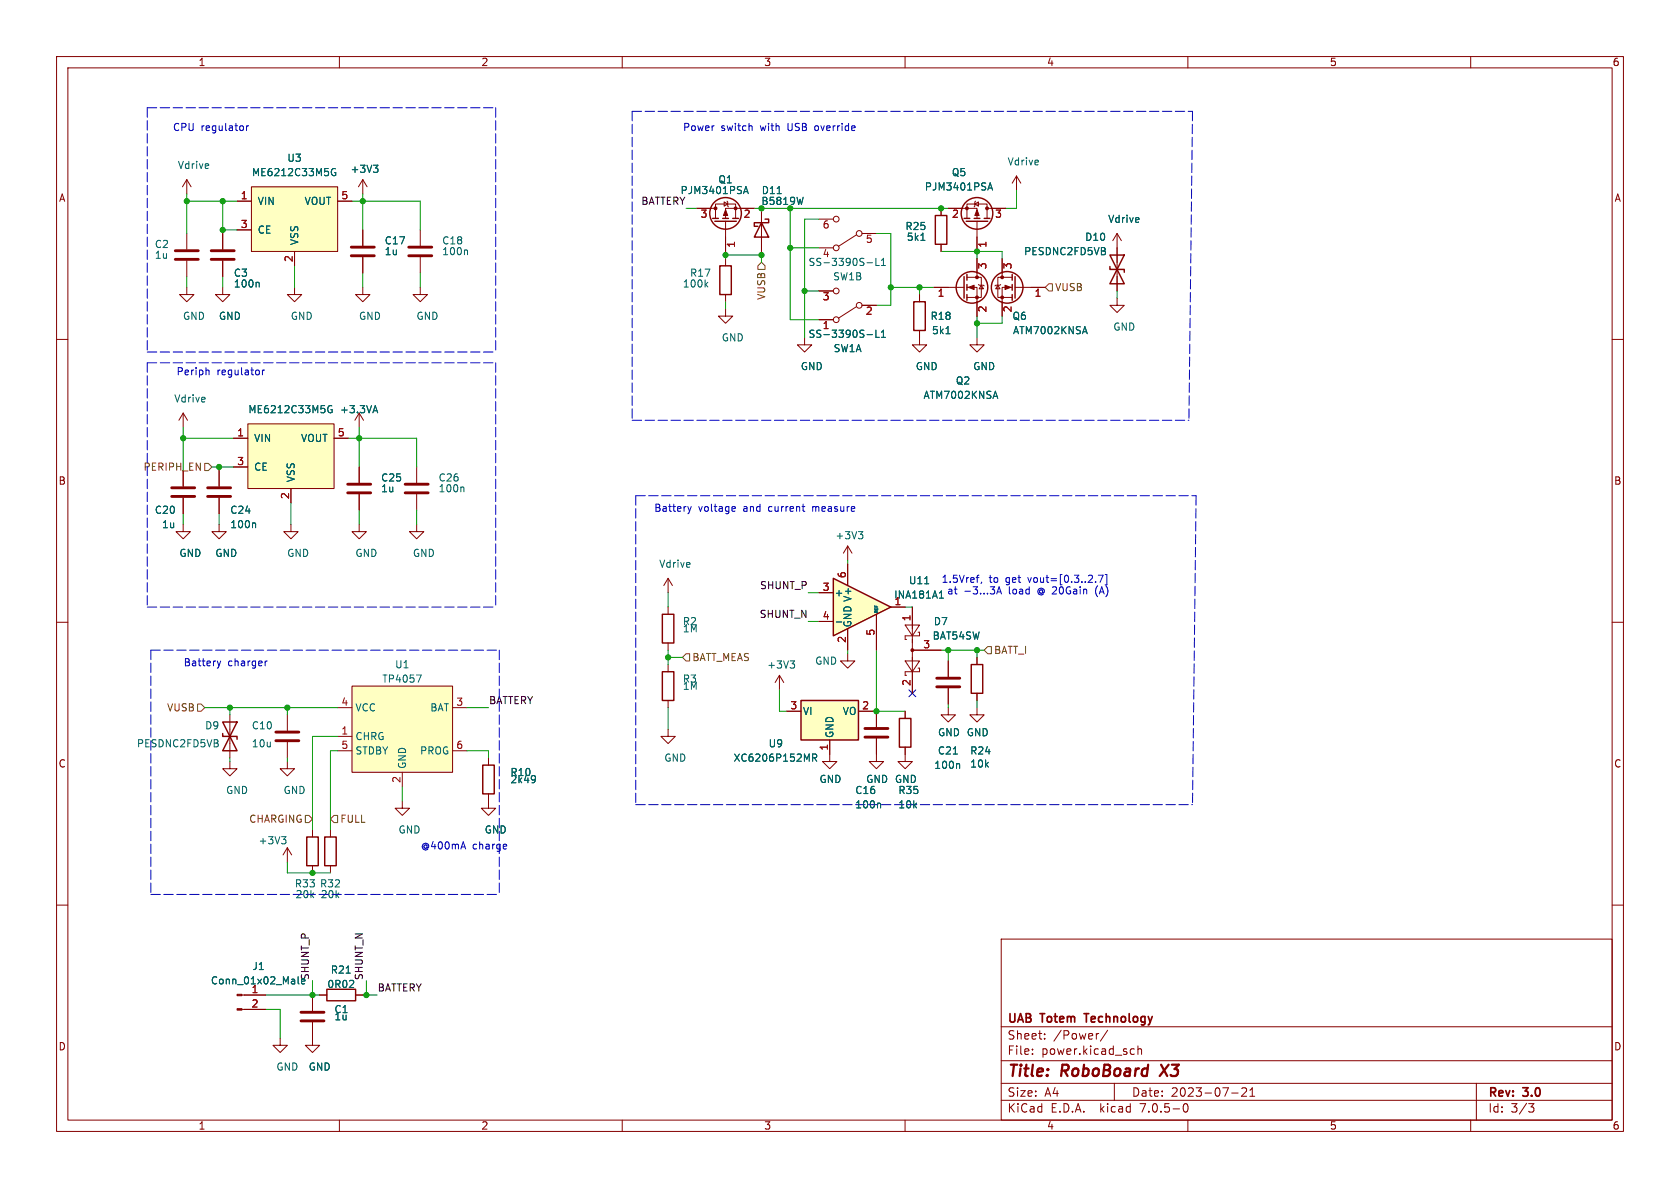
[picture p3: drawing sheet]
<svg xmlns="http://www.w3.org/2000/svg" width="297mm" height="210mm" viewBox="0 0 297 210" stroke-linecap="round" stroke-linejoin="round" font-family="sans-serif">
<g fill="none" stroke="#840000" stroke-width=".18">
<path d="M10 10h277v190h-277zM12 12h273v186h-273zM60 10v2M110 10v2M160 10v2M210 10v2M260 10v2M33 31.8v2.5M33 31.8l-.7 1.2M33 31.8l.8 1.2M41.9 35.6h2.5M44.4 33h15.3v11.5h-15.3z"/>
<path d="M59.7 35.6h2.5M64.1 31.8v2.5M64.1 31.8l-.7 1.2M64.1 31.8l.8 1.2M123.2 36.8h3.3M126.5 38.6v-2.5h3.5v2.5M128 35.7l.7 .4-.7 .3zM128.3 39.1v5.4M128.5 35.6l.2 .1v.7l.1 .2M133.3 36.8h-5v1.8M134.6 36.8v7.7M144.8 38.7h2.5"/>
<path d="M166.4 36.8v1.3M167.6 36.8h5.1v1.8M170.9 38.6v-2.5h3.6v2.5M172.3 36.1l.7-.4v.7zM172.5 35.6l-.2 .1v.7l-.1 .2M172.7 39.1v5.4M174.5 36.8h3.3M179.7 31.1l-.8 1.3M179.7 31.1v2.6M179.7 31.1l.8 1.3M10 60h2M33 50.8v1.3h1.3l-1.3 1.2-1.3-1.2h1.3"/>
<path d="M33 41.3v2.8M33 46.1v2.8M39.4 50.8v1.3h1.2l-1.2 1.2-1.3-1.2h1.3M39.4 41.3v2.8M39.4 46.1v2.8M41.9 40.6h2.5M52.1 50.8v1.3h1.2l-1.2 1.2-1.3-1.2h1.3M52.1 44.5v2.5M64.1 50.8v1.3h1.3l-1.3 1.2-1.2-1.2h1.2M64.1 40.6v2.8M64.1 45.5v2.8M74.3 50.8v1.3h1.3l-1.3 1.2-1.3-1.2h1.3"/>
<path d="M74.3 40.6v2.8M74.3 45.5v2.8M128.3 54.6v1.3h1.2l-1.2 1.3-1.3-1.3h1.3M128.3 45.7v1.3M128.3 52.1v1.2M142.2 59.7v1.3h1.3l-1.3 1.2-1.2-1.2h1.2M144.8 56.5h2.5M144.8 51.4h2.5M144.8 43.8h2.5M151.4 54.2l-3.2 2.1M151.4 41.5l-3.2 2.1M152.4 54h2.5"/>
<path d="M152.4 41.3h2.5M162.6 58.4v2.6h1.2l-1.2 1.2-1.3-1.2h1.3M162.6 52.1v1.2M165.1 50.8h5.3M166.4 43.2v1.3M170.9 50.8h1.8v5.1M170.9 49h2.6v3.6h-2.6M172.7 59.7v1.3h1.3l-1.3 1.2-1.3-1.2h1.3M172.7 45.7v3.3M173 50.3l.1 .1h.8l.1 .1M173.5 50.4l.4 .7h-.8zM176.4 50.4l.4 .7h-.8z"/>
<path d="M176.9 50.3l-.1 .1h-.8l-.1 .1M177.2 45.7v3.3M178.9 50.8h-1.7v5.1M178.9 49h-2.5v3.6h2.5M179.5 50.8h5.3M197.5 52.7v1.3h1.3l-1.3 1.2-1.3-1.2h1.3M197.5 41.3v10.1M197.5 41.3l-.8 1.2M197.5 41.3l.7 1.2M285 60h2M32.4 73v2.6M32.4 73l-.8 1.3"/>
<path d="M32.4 73l.7 1.3M41.3 77.5h2.5M43.8 74.9h15.3v11.5h-15.3zM59.1 77.5h2.5M63.5 73l-.8 1.3M63.5 73v2.6M63.5 73l.8 1.3M32.4 92.7v1.3h1.3l-1.3 1.3-1.3-1.3h1.3M32.4 83.2v2.8M32.4 88v2.8M38.7 92.7v1.3h1.3l-1.3 1.3-1.2-1.3h1.2M38.7 83.2v2.8"/>
<path d="M38.7 88v2.8M41.3 82.6h2.5M51.4 86.4v2.5M63.5 92.7v1.3h1.3l-1.3 1.3-1.3-1.3h1.3M63.5 82.6v2.7M63.5 87.4v2.8M73.7 92.7v1.3h1.2l-1.2 1.3-1.3-1.3h1.3M73.7 82.6v2.7M73.7 87.4v2.8M149.9 96.5l-.8 1.3M149.9 96.5v2.6M149.9 96.5l.7 1.3"/>
<path d="M10 110h2M118.1 102.2v2.6M118.1 107.3v1.3M118.1 113.7v1.2M118.1 117.5v1.2M118.1 102.2l-.8 1.3M118.1 102.2l.8 1.3M137.8 119.4l-.8 1.3M137.8 119.4v2.5M137.8 119.4l.8 1.3M149.9 115.6v1.2h1.2l-1.2 1.3-1.3-1.3h1.3M160 110.5h2.6l-1.3 1.9z"/>
<path d="M160 116.8h2.6l-1.3 1.9zM161.3 107.3v15.3M161.3 114.9h5.1M162.3 111.8h.3v.6h-2.6v.6h.3M162.3 118.1h.3v.6h-2.6v.7h.3M167.6 116.8v2.8M172.7 116.2v1.3M285 110h2M40.6 134.6v1.3h1.3l-1.3 1.3-1.2-1.3h1.2M40.6 126.4v7.6M50.8 134.6v1.3h1.3l-1.3 1.3-1.3-1.3h1.3M50.8 126.4v2.8"/>
<path d="M50.8 131.2v2.8M59.7 130.2h2.5M59.7 125.1h2.5M59.7 132.7h2.5M62.2 121.3h17.8v15.2h-17.8zM71.1 136.5v2.6M80 125.1h2.5M80 132.7h2.5M86.4 134v1.3M118.1 128.9v1.3h1.3l-1.3 1.2-1.3-1.2h1.3M118.1 123.8v1.3M139.1 125.7h2.5"/>
<path d="M146.7 130.8v2.6M151.8 125.7h2.5M154.9 133.4v1.2h1.3l-1.3 1.3-1.2-1.3h1.2M160 132.1v2.5h1.3l-1.3 1.3-1.3-1.3h1.3M160 125.7v1.3M167.6 125.1v1.3h1.3l-1.3 1.2-1.2-1.2h1.2M167.6 121.7v2.8M172.7 125.1v1.3h1.3l-1.3 1.2-1.3-1.2h1.3M172.7 122.6v1.2M10 160h2M50.8 149.9l-.8 1.2M50.8 149.9v2.5"/>
<path d="M50.8 149.9l.8 1.2M55.2 146.7v1.3M55.2 153v1.3M58.4 146.7v1.3M58.4 153v1.3M71.1 141.6v1.3h1.3l-1.3 1.2-1.3-1.2h1.3M86.4 140.3v2.6h1.2l-1.2 1.2-1.3-1.2h1.3M285 160h2M42.8 178.4h4.2M42.8 175.9h4.2M55.2 175.9v2.8M56.5 175.9h1.3"/>
<path d="M62.9 175.9h1.2M177 166h108v32h-108zM49.5 183.5v1.3h1.3l-1.3 1.3-1.2-1.3h1.2M55.2 180.7v4.1h1.3l-1.3 1.3-1.2-1.3h1.2M60 198v2M110 198v2M160 198v2M177 194.5h108M177 191.5h108M177 187.5h108M177 181.5h108M182.5 186.3v.1"/>
<path d="M182.5 185.5v.1M184.7 183.6v.1M184.7 182.8v.1M194.2 182.7l-.2 .1M195.8 182.1l-1.3 2M197 191.5v3M200.1 185.4l.4 .1M200.5 186.3l-.4 .1M201.2 185.5l.2-.1 .3 .1 .1 .9M201.2 184.9v1.5M209.3 195.2l.2-.1a.81 .81 0 0 1 .6 .6 .81 .81 0 0 1-.3 .8l-.1 .1a.81 .81 0 0 1-.4-1.4zM210 198v2"/>
<path d="M217.7 193.2h1.2M219.5 192.4l.6-.1 .2 .1 .1 .3-.9 1.1h.9M221 193.8h.8M221 192.7l.4-.4v1.5M260 198v2M261 191.5v6.5M270.2 195.1h1l-.5 .6 .4 .1 .1 .5-.3 .3h-.4"/>
<circle cx="147.8" cy="38.7" r=".51"/>
<circle cx="147.8" cy="56.5" r=".51"/>
<circle cx="147.8" cy="51.4" r=".51"/>
<circle cx="147.8" cy="43.8" r=".51"/>
<circle cx="151.9" cy="41.3" r=".51"/>
<circle cx="151.9" cy="54" r=".51"/>
</g>
<g fill="none" stroke="#006464" stroke-width=".18">
<path d="M58.6 30.5l.1 .4 .3 .2 .4-.2v-.4h-.3M59.3 29.9h-.5l-.2 .4M66 29.2h.8l-.4 .5M66.6 29.7l.2 .2v.3l-.2 .3M131.4 34.2l.5-1.2 .4 1.2M131.6 33.9h.6M142 34.9l-.3 1.2M174.6 33.6l.4-1.3 .5 1.3M174.7 33.2h.7M45.6 49.9l.2 .2v.6M82.5 44.2l.2 .2v.6M124.8 50.3l.3 .4"/>
<path d="M125.1 49.9l-.4 .5M153.3 59.2h.9M153.3 46.5h.9M154.8 58.4v1.2h.7M154.8 45.7v1.2h.7M155.8 59.6h.7M155.8 46l.4-.3v1.2M155.8 58.7l.4-.3v1.2M155.8 46.9h.7M162.8 42.5h.7M167.2 59h.8M191.8 57.7l.4 1.3"/>
<path d="M57.9 72.4l.2 .4 .3 .2 .3-.2v-.4h-.2M58.7 71.8h-.5l-.3 .4M66 72.6h.6M66.3 71.7l.5 1.3M176 69.2l.4 1.2M45 92.4l.2 .2v.7M81.8 86.1l.2 .2v.6M151.8 94h.7l-.4 .5M152.3 94.5l.2 .2v.3l-.2 .2M73.6 119.3h.9l-.6 1.3M139.7 116.8h.8l-.4 .5M140.2 117.3l.3 .3v.3l-.3 .2"/>
<path d="M94.5 137.2h.1a1.07 1.07 0 0 1-.1 1.1M94.7 137.6l-.2 .2M143.7 134l.6-.1 .1-.2-.1-.3-.6-.1v1.3M144 134l.4 .6M169.5 135l.1 .2v.6M49.8 147.9h.8l-.5 .5M50.3 148.4l.3 .2v.3l-.3 .3M52.7 172.7v1.1l.2 .1M53.4 173.9h.5"/>
</g>
<g fill="none" stroke="#840000" stroke-width=".51">
<path d="M31 45.8h4.1M31 44.3h4.1M37.3 45.8h4.1M37.3 44.3h4.1M62.1 45.2h4.1M62.1 43.7h4.1M72.3 45.2h4M72.3 43.7h4M30.4 87.8h4M30.4 86.2h4M36.7 87.8h4.1M36.7 86.2h4.1"/>
<path d="M61.5 87.1h4M61.5 85.6h4M71.6 87.1h4.1M71.6 85.6h4.1M165.6 119.9h4.1M48.8 130.9h4M48.8 129.4h4M165.6 121.4h4.1M53.2 178.9h4.1M53.2 180.5h4.1"/>
</g>
<g fill="#840000" stroke="#840000" stroke-width=".18">
<path d="M41.9 178.3h.9v.3h-.9z"/>
<path d="M41.9 175.8h.9v.2h-.9z"/>
<path d="M171.2 50.8l1-.4v.8z"/>
<path d="M172.7 37.1l.4 1h-.8z"/>
<path d="M177.7 50.4l1 .4-1 .4z"/>
<path d="M128.3 37.1l.4 1h-.8z"/>
<circle cx="161.3" cy="114.9" r=".25"/>
<circle cx="172.7" cy="52.6" r=".25"/>
<circle cx="172.7" cy="49" r=".25"/>
<circle cx="170.9" cy="36.8" r=".25"/>
<circle cx="174.5" cy="36.8" r=".25"/>
<circle cx="177.2" cy="52.6" r=".25"/>
<circle cx="177.2" cy="49" r=".25"/>
<circle cx="130" cy="36.8" r=".25"/>
<circle cx="126.5" cy="36.8" r=".25"/>
</g>
<g fill="#ffffc2" stroke="#ffffc2" stroke-width=".18">
<path d="M62.2 121.3h17.8v15.2h-17.8z"/>
<path d="M43.8 74.9h15.3v11.5h-15.3z"/>
<path d="M44.4 33h15.3v11.5h-15.3z"/>
<path d="M141.6 123.8h10.2v7h-10.2z"/>
</g>
<g fill="none" stroke="#840000" stroke-width=".25">
<path d="M126 38.6h1M126.4 39.1h3.8M127.8 38.6h1M129.5 38.6h1.1M134.6 39.4l1.3 2.5h-2.6zM135.3 38.7h.6v.7h-2.6v.6h.7M165.4 38.1h2v5.1h-2zM170.4 38.6h1M170.8 39.1h3.8M172.2 38.6h1M174 38.6h1M127.3 47h2v5.1h-2z"/>
<path d="M161.5 53.3h2.1v5.1h-2.1zM170.4 48.9v3.8M170.9 48.5v1M170.9 50.3v1M170.9 52.1v1M178.9 48.5v1M178.9 50.3v1M178.9 52.1v1M179.5 48.9v3.8M196.2 47.1v.5h2.6v.5M196.2 45.1l2.6 5.1h-2.6l2.6-5.1zM117.1 108.6h2v5.1h-2z"/>
<path d="M117.1 118.7h2v5.1h-2zM171.7 117.5h2v5.1h-2zM39.4 129.7v.5h2.5v.5M39.4 127.6l2.5 5.1h-2.5l2.5-5.1zM85.3 135.3h2.1v5h-2.1zM141.6 123.8h10.2v7h-10.2zM159 127h2v5.1h-2zM54.2 148h2.1v5h-2.1zM57.4 148h2v5h-2zM57.8 174.9h5.1v2h-5.1z"/>
<circle cx="128.3" cy="37.7" r="2.79"/>
<circle cx="172.7" cy="37.7" r="2.79"/>
<circle cx="171.8" cy="50.8" r="2.79"/>
<circle cx="178.1" cy="50.8" r="2.79"/>
</g>
<path d="M147.3 102.2l10.2 5.1-10.2 5.1z" fill="#ffffc2"/>
<path d="M147.3 102.2l10.2 5.1-10.2 5.1z" fill="none" stroke="#840000" stroke-width=".25"/>
<g fill="none" stroke="#840000" stroke-width=".18">
<path d="M41.9 35.6h2.5M59.7 35.6h2.5M123.2 36.8h2.5M130.8 36.8h2.5M134.6 36.8v2.6M166.4 36.8v1.3M167.6 36.8h2.6M175.3 36.8h2.5M39.4 41.3v2.8M39.4 46.1v2.8M41.9 40.6h2.5M52.1 44.5v2.5"/>
<path d="M64.1 40.6v2.8M64.1 45.5v2.8M128.3 41.9v2.6M134.6 41.9v2.6M144.8 56.5h2.5M144.8 51.4h2.5M152.4 54h2.5M162.6 52.1v1.2M162.6 58.4v1.3M165.1 50.8h2.5M166.4 43.2v1.3M172.7 41.9v2.6"/>
<path d="M172.7 45.7v2.6M172.7 53.3v2.6M177.2 45.7v2.6M177.2 53.3v2.6M182.2 50.8h2.6M197.5 43.8v2.6M197.5 48.9v2.5M41.3 77.5h2.5M59.1 77.5h2.5M32.4 83.2v2.8M32.4 88v2.8M38.7 83.2v2.8"/>
<path d="M38.7 88v2.8M41.3 82.6h2.5M51.4 92.7v1.3h1.3l-1.3 1.3-1.2-1.3h1.2M51.4 86.4v2.5M63.5 82.6v2.7M63.5 87.4v2.8M149.9 99.7v3.8M144.8 104.8h2.5M144.8 109.9h2.5M149.9 111.1v3.8M154.9 108.6v6.3M157.5 107.3h2.5"/>
<path d="M161.3 107.3v3.8M161.3 118.7v3.9M161.3 114.9h5.1M167.6 116.8v2.8M172.7 116.2v1.3M86.4 134v1.3M139.1 125.7h2.5M146.7 130.8v3.8h1.3l-1.3 1.3-1.3-1.3h1.3M151.8 125.7h2.5M154.9 125.7v2.8M154.9 130.6v2.8M160 125.7v1.3"/>
<path d="M160 132.1v1.3M167.6 121.7v2.8M172.7 122.6v1.2M86.4 140.3v1.3M43.2 175.9h3.8M43.2 178.4h3.8M55.2 175.9v2.8M56.5 175.9h1.3M62.9 175.9h1.2M55.2 180.7v2.8"/>
</g>
<g fill="none" stroke="#006464" stroke-width=".18">
<path d="M58.6 30.5l.1 .4 .3 .2 .4-.2v-.4h-.3M59.3 29.9h-.5l-.2 .4M66 29.2h.8l-.4 .5M66.6 29.7l.2 .2v.3l-.2 .3M131.4 34.2l.5-1.2 .4 1.2M131.6 33.9h.6M142 34.9l-.3 1.2M174.6 33.6l.4-1.3 .5 1.3M174.7 33.2h.7M45.6 49.9l.2 .2v.6M153.3 59.2h.9M154.8 58.4v1.2h.7"/>
<path d="M155.8 59.6h.7M155.8 58.7l.4-.3v1.2M162.8 42.5h.7M167.2 59h.8M191.8 57.7l.4 1.3M57.9 72.4l.2 .4 .3 .2 .3-.2v-.4h-.2M58.7 71.8h-.5l-.3 .4M66 72.6h.6M66.3 71.7l.5 1.3M176 69.2l.4 1.2M45 92.4l.2 .2v.7M147.8 110h1"/>
<path d="M163.5 103.2h.7M166.1 105.7h.7M166.3 104.6l.1-.1v1.2M94.5 137.2h.1a1.07 1.07 0 0 1-.1 1.1M94.7 137.6l-.2 .2M143.7 134l.6-.1 .1-.2-.1-.3-.6-.1v1.3M144 134l.4 .6M169.5 135l.1 .2v.6M155.5 142l.2 .2v.6M52.7 172.7v1.1l.2 .1M53.4 173.9h.5"/>
</g>
<path d="M152.9 130.3h4.1M152.9 128.8h4.1" fill="none" stroke="#840000" stroke-width=".51"/>
<path d="M134.6 46.4l.7 .6v.6h-1.3v-.6zM185.4 50.2h.7v1.2h-.7l-.6-.6zM36.2 81.9h.6l.7 .7-.7 .6h-.6zM121.3 115.6h.6v1.2h-.6l-.7-.6zM174.6 114.3h.7v1.3h-.7l-.6-.7zM34.9 124.5h.7l.6 .6-.6 .6h-.7zM54 144.1h.6l.6 .7-.6 .6h-.6zM59.1 144.1h.6v1.3h-.6l-.7-.6z" fill="none" stroke="#725600" stroke-width=".18"/>
<g fill="none" stroke="#0000c2" stroke-width=".18">
<path d="M43.6 22.2v.9M43.9 22.2l-.3 .3M132.8 22.2l.2 .2v.7M151.1 22.3l.1 .2-.6 .2M36.6 65.4l.4 .2v.7M46.4 65.4v.9M46.8 65.4l-.4 .3M121.6 89.5l.3 .9M121.9 90.4l-.2 .4M122.2 89.5l-.3 .9M129.6 89.5l.3 .1 .1 .2-.6 .2M129.9 90.3l-.3 .1"/>
<path d="M141.8 89.5h.5M142 90.2l.3 .2M38.4 116.8l.3 .9M38.7 117.7l-.2 .4M39 116.8l-.3 .9M46.9 116.8v.9M47.2 116.8l-.3 .3M172.6 102.1h.5M172.9 101.7h.2M173.5 102.9l-.1 .2M176.2 105l.4-1.3 .5 1.3M176.3 104.6h.6"/>
<path d="M193.7 102.8v.2M194.2 101.7h.8l-.5 1.3M195.4 101.6h.3v1.8M81.9 148.8l.4 1.3M89.2 149.2l.3 .1 .1 .2-.6 .2M89.5 150l-.3 .1"/>
</g>
<g fill="none" stroke="#0000c2" stroke-width=".18" stroke-dasharray="1.7 .6">
<path d="M26 19.1v43.1M26 19.1h61.6M87.6 19.1v43.1M111.8 19.7h99M111.8 19.7v54.6M210.8 19.7l-.6 54.6M26 62.2h61.6M26 64.1h61.6M26 64.1v43.2M87.6 64.1v43.2M111.8 74.3h98.4M112.4 87.6h99.1"/>
<path d="M112.4 87.6v54.6M211.5 87.6l-.7 54.6M26 107.3h61.6M26.7 114.9h61.6M26.7 114.9v43.2M88.3 114.9v43.2M26.7 158.1h61.6M112.4 142.2h98.4"/>
</g>
<g fill="none" stroke="#009600" stroke-width=".18">
<path d="M33 35.6h8.9M33 34.3v7M39.4 35.6v5.7M62.2 35.6h12.1v5M64.1 34.3v6.3M121.3 36.8h1.9M133.3 36.8h34.3M139.7 36.8v19.7h5.1M144.8 38.7h-2.6v21M179.7 33.7v3.1h-1.9M33 48.9v1.9M39.4 40.6h2.5"/>
<path d="M39.4 48.9v1.9M52.1 47v3.8M64.1 48.3v2.5M74.3 48.3v2.5M128.3 44.5v1.2M128.3 53.3v1.3M128.3 45.1h6.3M134.6 44.5v1.9M139.7 43.8h5.1M142.2 51.4h2.6M154.9 41.3h2.6v12.7h-2.6M157.5 50.8h7.6"/>
<path d="M162.6 50.8v1.3M166.4 44.5h10.8v1.2M172.7 44.5v1.2M172.7 55.9v3.8M177.2 55.9v1.3h-4.5M197.5 51.4v1.3M32.4 75.6v7.6M32.4 77.5h8.9M61.6 77.5h12.1v5.1M63.5 75.6v7M32.4 90.8v1.9M37.5 82.6h3.8"/>
<path d="M38.7 82.6v.6M38.7 90.8v1.9M51.4 88.9v3.8M63.5 90.2v2.5M73.7 90.2v2.5M149.9 99.1v.6M118.1 116.2h2.5M118.1 104.8v2.5M118.1 114.9v2.6M142.9 109.9h1.9M142.9 104.8h1.9M149.9 114.9v.7"/>
<path d="M154.9 114.9v10.8M160 107.3h1.3M166.4 114.9h7.6M167.6 114.9v1.9M172.7 114.9v1.3M36.2 125.1h23.5M40.6 125.1v1.3M40.6 134v.6M50.8 125.1v1.3M50.8 134v.6M59.7 130.2h-4.5v16.5M59.7 132.7h-1.3v14"/>
<path d="M71.1 139.1v2.5M82.5 132.7h3.9v1.3M82.5 125.1h3.9M118.1 125.1v3.8M137.8 121.9v3.8h1.3M154.3 125.7h5.7M167.6 124.5v.6M172.7 123.8v1.3M50.8 152.4v1.9h7.6M47 175.9h9.5M47 178.4h2.5v5.1M55.2 173.4v2.5"/>
<path d="M64.1 175.9h2.6M64.8 173.4v2.5"/>
</g>
<path d="M160.7 121.9l1.2 1.3M161.9 121.9l-1.2 1.3" fill="none" stroke="#000084" stroke-width=".18"/>
<g fill="#009600" stroke="#009600" stroke-width=".18">
<circle cx="55.2" cy="175.9" r=".46"/>
<circle cx="55.2" cy="154.3" r=".46"/>
<circle cx="64.8" cy="175.9" r=".46"/>
<circle cx="64.1" cy="35.6" r=".46"/>
<circle cx="32.4" cy="77.5" r=".46"/>
<circle cx="33" cy="35.6" r=".46"/>
<circle cx="63.5" cy="77.5" r=".46"/>
<circle cx="39.4" cy="35.6" r=".46"/>
<circle cx="39.4" cy="40.6" r=".46"/>
<circle cx="38.7" cy="82.6" r=".46"/>
<circle cx="50.8" cy="125.1" r=".46"/>
<circle cx="40.6" cy="125.1" r=".46"/>
<circle cx="118.1" cy="116.2" r=".46"/>
<circle cx="139.7" cy="43.8" r=".46"/>
<circle cx="134.6" cy="36.8" r=".46"/>
<circle cx="134.6" cy="45.1" r=".46"/>
<circle cx="139.7" cy="36.8" r=".46"/>
<circle cx="128.3" cy="45.1" r=".46"/>
<circle cx="162.6" cy="50.8" r=".46"/>
<circle cx="157.5" cy="50.8" r=".46"/>
<circle cx="142.2" cy="51.4" r=".46"/>
<circle cx="172.7" cy="57.2" r=".46"/>
<circle cx="172.7" cy="44.5" r=".46"/>
<circle cx="166.4" cy="36.8" r=".46"/>
<circle cx="172.7" cy="114.9" r=".46"/>
<circle cx="167.6" cy="114.9" r=".46"/>
<circle cx="154.9" cy="125.7" r=".46"/>
</g>
<g font-size="2.8" fill="#840000">
<text x="178" y="190.8">Title:</text>
<text x="187.5" y="190.8">RoboBoard</text>
<text x="205.7" y="190.8">X3</text>
</g>
<g font-size="2.1" fill="#840000">
<text x="178" y="183.9">Sheet:</text>
<text x="178" y="181.1">UAB Totem</text>
<text x="186.2" y="183.9">/Power/</text>
<text x="192.2" y="181.1">Technology</text>
<text x="178" y="186.6">File:</text>
<text x="184" y="186.6">power.kicad_sch</text>
<text x="178" y="196.8">KiCad</text>
<text x="178" y="194">Size:</text>
<text x="184.6" y="194">A4</text>
<text x="185.7" y="196.8">E.D.A.</text>
<text x="194.4" y="196.8">kicad</text>
<text x="200" y="194">Date:</text>
<text x="201.5" y="196.8">7.0.5-0</text>
<text x="206.9" y="194">2023-07-21</text>
<text x="263" y="194.2">Rev:</text>
<text x="263" y="196.8">Id:</text>
<text x="267" y="196.8">3/3</text>
<text x="269.2" y="194.2">3.0</text>
</g>
<g font-size="1.8" fill="#840000">
<text x="35" y="11.8">1</text>
<text x="85" y="11.8">2</text>
<text x="135" y="11.8">3</text>
<text x="185" y="11.8">4</text>
<text x="235" y="11.8">5</text>
<text x="285" y="11.8">6</text>
<text x="10.4" y="35.8">A</text>
<text x="285.4" y="35.8">A</text>
<text x="10.3" y="85.8">B</text>
<text x="285.3" y="85.8">B</text>
<text x="10.3" y="135.8">C</text>
<text x="285.3" y="135.8">C</text>
<text x="10.3" y="185.8">D</text>
<text x="285.3" y="185.8">D</text>
<text x="35" y="199.8">1</text>
<text x="85" y="199.8">2</text>
<text x="135" y="199.8">3</text>
<text x="185" y="199.8">4</text>
<text x="235" y="199.8">5</text>
<text x="285" y="199.8">6</text>
</g>
<g font-size="1.8" fill="#0000c2">
<text x="30.5" y="23.2">CPU regulator</text>
<text x="120.6" y="23.2">Power</text>
<text x="127.4" y="23.2">switch</text>
<text x="134.4" y="23.2">with</text>
<text x="139.3" y="23.2">USB</text>
<text x="144.2" y="23.2">override</text>
<text x="31.1" y="66.4">Periph</text>
<text x="38.3" y="66.4">regulator</text>
<text x="115.6" y="90.6">Battery</text>
<text x="123.4" y="90.6">voltage</text>
<text x="131.4" y="90.6">and</text>
<text x="135.9" y="90.6">current</text>
<text x="143.8" y="90.6">measure</text>
<text x="166.4" y="103.1">1.5Vref,</text>
<text x="167.5" y="105.2">at</text>
<text x="170.4" y="105.2">-3...3A</text>
<text x="174.8" y="103.1">to</text>
<text x="177.8" y="103.1">get</text>
<text x="178.4" y="105.2">load</text>
<text x="181.8" y="103.1">vout=[0.3..2.7]</text>
<text x="183.6" y="105.2">@ 20Gain</text>
<text x="194" y="105.2">(A)</text>
<text x="32.4" y="117.9">Battery</text>
<text x="40.2" y="117.9">charger</text>
<text x="74.3" y="150.2">@400mA</text>
<text x="83.4" y="150.2">charge</text>
</g>
<g font-size="1.8" fill="#006464">
<text x="50.7" y="28.8">U3</text>
<text x="178.1" y="29.4">Vdrive</text>
<text x="31.4" y="30">Vdrive</text>
<text x="44.5" y="31.3">ME6212C33M5G</text>
<text x="61.9" y="30.7">+3V3</text>
<text x="120.3" y="34.5">PJM3401PSA</text>
<text x="126.9" y="32.6">Q1</text>
<text x="134.6" y="34.5">D11</text>
<text x="163.4" y="33.8">PJM3401PSA</text>
<text x="168.2" y="31.3">Q5</text>
<text x="45.5" y="36.4">VIN</text>
<text x="45.5" y="41.5">CE</text>
<text x="53.8" y="36.4">VOUT</text>
<text x="134.5" y="36.4">B5819W</text>
<text x="160" y="40.8">R25</text>
<text x="195.8" y="39.6">Vdrive</text>
<text x="27.3" y="44">C2</text>
<text x="27.3" y="45.9">1u</text>
<text x="52.9" y="43.4" transform="rotate(-90 52.9 43.4)">VSS</text>
<text x="68" y="43.4">C17</text>
<text x="68" y="45.3">1u</text>
<text x="78.1" y="43.4">C18</text>
<text x="78.1" y="45.3">100n</text>
<text x="142.9" y="47.2">SS-3390S-L1</text>
<text x="145.4" y="45.7">4</text>
<text x="160.2" y="42.7">5k1</text>
<text x="181" y="45.3">PESDNC2FD5VB</text>
<text x="191.8" y="42.7">D10</text>
<text x="41.3" y="49.1">C3</text>
<text x="41.3" y="51">100n</text>
<text x="120.7" y="51">100k</text>
<text x="121.9" y="49.1">R17</text>
<text x="147.2" y="49.7">SW1B</text>
<text x="32.3" y="56.7">GND</text>
<text x="38.6" y="56.7">GND</text>
<text x="51.3" y="56.7">GND</text>
<text x="63.4" y="56.7">GND</text>
<text x="73.6" y="56.7">GND</text>
<text x="142.9" y="59.9">SS-3390S-L1</text>
<text x="164.5" y="56.7">R18</text>
<text x="164.7" y="59.2">5k1</text>
<text x="178.9" y="56.7">Q6</text>
<text x="179" y="59.2">ATM7002KNSA</text>
<text x="196.8" y="58.6">GND</text>
<text x="127.5" y="60.5">GND</text>
<text x="141.5" y="65.6">GND</text>
<text x="147.3" y="62.4">SW1A</text>
<text x="161.8" y="65.6">GND</text>
<text x="172" y="65.6">GND</text>
<text x="30.7" y="71.3">Vdrive</text>
<text x="163.2" y="70.7">ATM7002KNSA</text>
<text x="168.9" y="68.1">Q2</text>
<text x="43.8" y="73.2">ME6212C33M5G</text>
<text x="60" y="73.2">+3.3VA</text>
<text x="44.8" y="78.3">VIN</text>
<text x="44.8" y="83.4">CE</text>
<text x="53.2" y="78.3">VOUT</text>
<text x="52.3" y="85.3" transform="rotate(-90 52.3 85.3)">VSS</text>
<text x="67.3" y="85.3">C25</text>
<text x="67.3" y="87.2">1u</text>
<text x="77.5" y="85.3">C26</text>
<text x="77.5" y="87.2">100n</text>
<text x="27.3" y="91">C20</text>
<text x="28.6" y="93.5">1u</text>
<text x="40.6" y="91">C24</text>
<text x="40.6" y="93.5">100n</text>
<text x="147.6" y="95.5">+3V3</text>
<text x="31.7" y="98.6">GND</text>
<text x="38" y="98.6">GND</text>
<text x="50.7" y="98.6">GND</text>
<text x="62.8" y="98.6">GND</text>
<text x="72.9" y="98.6">GND</text>
<text x="116.5" y="100.5">Vdrive</text>
<text x="147.4" y="105.6">+</text>
<text x="158" y="106">INA181A1</text>
<text x="160.6" y="103.4">U11</text>
<text x="120.7" y="110.7">R2</text>
<text x="120.7" y="112">1M</text>
<text x="150.7" y="111" transform="rotate(-90 150.7 111)">GND V+</text>
<text x="164.8" y="113.2">BAT54SW</text>
<text x="165" y="110.7">D7</text>
<text x="69.8" y="118.3">U1</text>
<text x="135.6" y="118.4">+3V3</text>
<text x="144.1" y="117.7">GND</text>
<text x="62.7" y="125.9">VCC</text>
<text x="67.5" y="120.8">TP4057</text>
<text x="76" y="125.9">BAT</text>
<text x="120.7" y="120.8">R3</text>
<text x="120.7" y="122.1">1M</text>
<text x="36.2" y="129.1">D9</text>
<text x="44.5" y="129.1">C10</text>
<text x="62.7" y="131">CHRG</text>
<text x="141.9" y="126.6">VI</text>
<text x="147.5" y="130.6" transform="rotate(-90 147.5 130.6)">GND</text>
<text x="149" y="126.6">VO</text>
<text x="165.8" y="130.3">GND GND</text>
<text x="24.1" y="132.3">PESDNC2FD5VB</text>
<text x="44.5" y="132.3">10u</text>
<text x="62.7" y="133.5">STDBY</text>
<text x="71.9" y="136" transform="rotate(-90 71.9 136)">GND</text>
<text x="74.2" y="133.5">PROG</text>
<text x="90.2" y="137.4">R10</text>
<text x="117.4" y="134.8">GND</text>
<text x="129.6" y="134.8">XC6206P152MR</text>
<text x="135.8" y="132.3">U9</text>
<text x="165.1" y="136.1">100n</text>
<text x="165.7" y="133.5">C21</text>
<text x="171.5" y="133.5">R24</text>
<text x="171.5" y="135.9">10k</text>
<text x="39.9" y="140.5">GND</text>
<text x="50.1" y="140.5">GND</text>
<text x="90.2" y="138.6">2k49</text>
<text x="144.8" y="138.6">GND</text>
<text x="151.1" y="140.5">C16</text>
<text x="151.1" y="143.1">100n</text>
<text x="153.1" y="138.6">GND GND</text>
<text x="158.8" y="140.5">R35</text>
<text x="158.8" y="143.1">10k</text>
<text x="45.7" y="149.4">+3V3</text>
<text x="70.4" y="147.5">GND</text>
<text x="85.6" y="147.5">GND</text>
<text x="52.1" y="157">R33 R32</text>
<text x="52.2" y="158.9">20k</text>
<text x="56.6" y="158.9">20k</text>
<text x="44.6" y="171.6">J1</text>
<text x="54.7" y="173.4" transform="rotate(-90 54.7 173.4)">SHUNT_P</text>
<text x="58.4" y="172.3">R21</text>
<text x="37.2" y="174.2">Conn_01x02_Male</text>
<text x="57.8" y="174.8">0R02</text>
<text x="59.1" y="179.3">C1</text>
<text x="59.1" y="180.5">1u</text>
<text x="48.8" y="189.4">GND</text>
<text x="54.5" y="189.4">GND</text>
</g>
<g font-size="1.8" fill="#a90000">
<text x="42.5" y="35.3">1</text>
<text x="60.3" y="35.3">5</text>
<text x="42.5" y="40.4">3</text>
<text x="123.8" y="38.7">3</text>
<text x="131.4" y="38.7">2</text>
<text x="145.4" y="40.6">6</text>
<text x="168.2" y="38.7">2</text>
<text x="175.9" y="38.7">3</text>
<text x="51.8" y="46.4" transform="rotate(-90 51.8 46.4)">2</text>
<text x="130.2" y="43.8" transform="rotate(-90 130.2 43.8)">1</text>
<text x="153" y="43.2">5</text>
<text x="174.6" y="47.7" transform="rotate(-90 174.6 47.7)">3</text>
<text x="174.6" y="43.8" transform="rotate(-90 174.6 43.8)">1</text>
<text x="179.1" y="47.7" transform="rotate(-90 179.1 47.7)">3</text>
<text x="145.4" y="53.3">3</text>
<text x="165.7" y="52.7">1</text>
<text x="182.8" y="52.7">1</text>
<text x="145.4" y="58.4">1</text>
<text x="153" y="55.9">2</text>
<text x="174.6" y="55.3" transform="rotate(-90 174.6 55.3)">2</text>
<text x="179.1" y="55.3" transform="rotate(-90 179.1 55.3)">2</text>
<text x="41.9" y="77.2">1</text>
<text x="59.7" y="77.2">5</text>
<text x="41.9" y="82.3">3</text>
<text x="51.2" y="88.3" transform="rotate(-90 51.2 88.3)">2</text>
<text x="145.4" y="104.5">3</text>
<text x="149.6" y="102.3" transform="rotate(-90 149.6 102.3)">6</text>
<text x="158.1" y="107.1">1</text>
<text x="145.4" y="109.6">4</text>
<text x="149.6" y="113.7" transform="rotate(-90 149.6 113.7)">2</text>
<text x="154.7" y="112.4" transform="rotate(-90 154.7 112.4)">5</text>
<text x="161" y="109.9" transform="rotate(-90 161 109.9)">1</text>
<text x="163.2" y="114.7">3</text>
<text x="60.3" y="124.8">4</text>
<text x="80.6" y="124.8">3</text>
<text x="139.7" y="125.5">3</text>
<text x="152.4" y="125.5">2</text>
<text x="161" y="121.3" transform="rotate(-90 161 121.3)">2</text>
<text x="60.3" y="129.9">1</text>
<text x="60.3" y="132.5">5</text>
<text x="80.6" y="132.5">6</text>
<text x="146.4" y="132.7" transform="rotate(-90 146.4 132.7)">1</text>
<text x="70.9" y="138.5" transform="rotate(-90 70.9 138.5)">2</text>
<text x="44.4" y="175.6">1</text>
<text x="44.4" y="178.2">2</text>
</g>
<g font-size="1.8" fill="#0f0f0f">
<text x="113.4" y="36.3">BATTERY</text>
<text x="134.3" y="104.2">SHUNT_P</text>
<text x="134.3" y="109.3">SHUNT_N</text>
<text x="86.4" y="124.6">BATTERY</text>
<text x="64.2" y="173.4" transform="rotate(-90 64.2 173.4)">SHUNT_N</text>
<text x="66.7" y="175.4">BATTERY</text>
</g>
<g font-size="1.8" fill="#725600">
<text x="135.4" y="53" transform="rotate(-90 135.4 53)">VUSB</text>
<text x="186.4" y="51.6">VUSB</text>
<text x="25.3" y="83.4">PERIPH_EN</text>
<text x="122.3" y="117">BATT_MEAS</text>
<text x="175.6" y="115.8">BATT_I</text>
<text x="29.5" y="125.9">VUSB</text>
<text x="44" y="145.6">CHARGING</text>
<text x="60.1" y="145.6">FULL</text>
</g>
<text font-size=".7" fill="#006464" x="155.3" y="108.5" transform="rotate(-90 155.3 108.5)">REF</text>
</svg>
